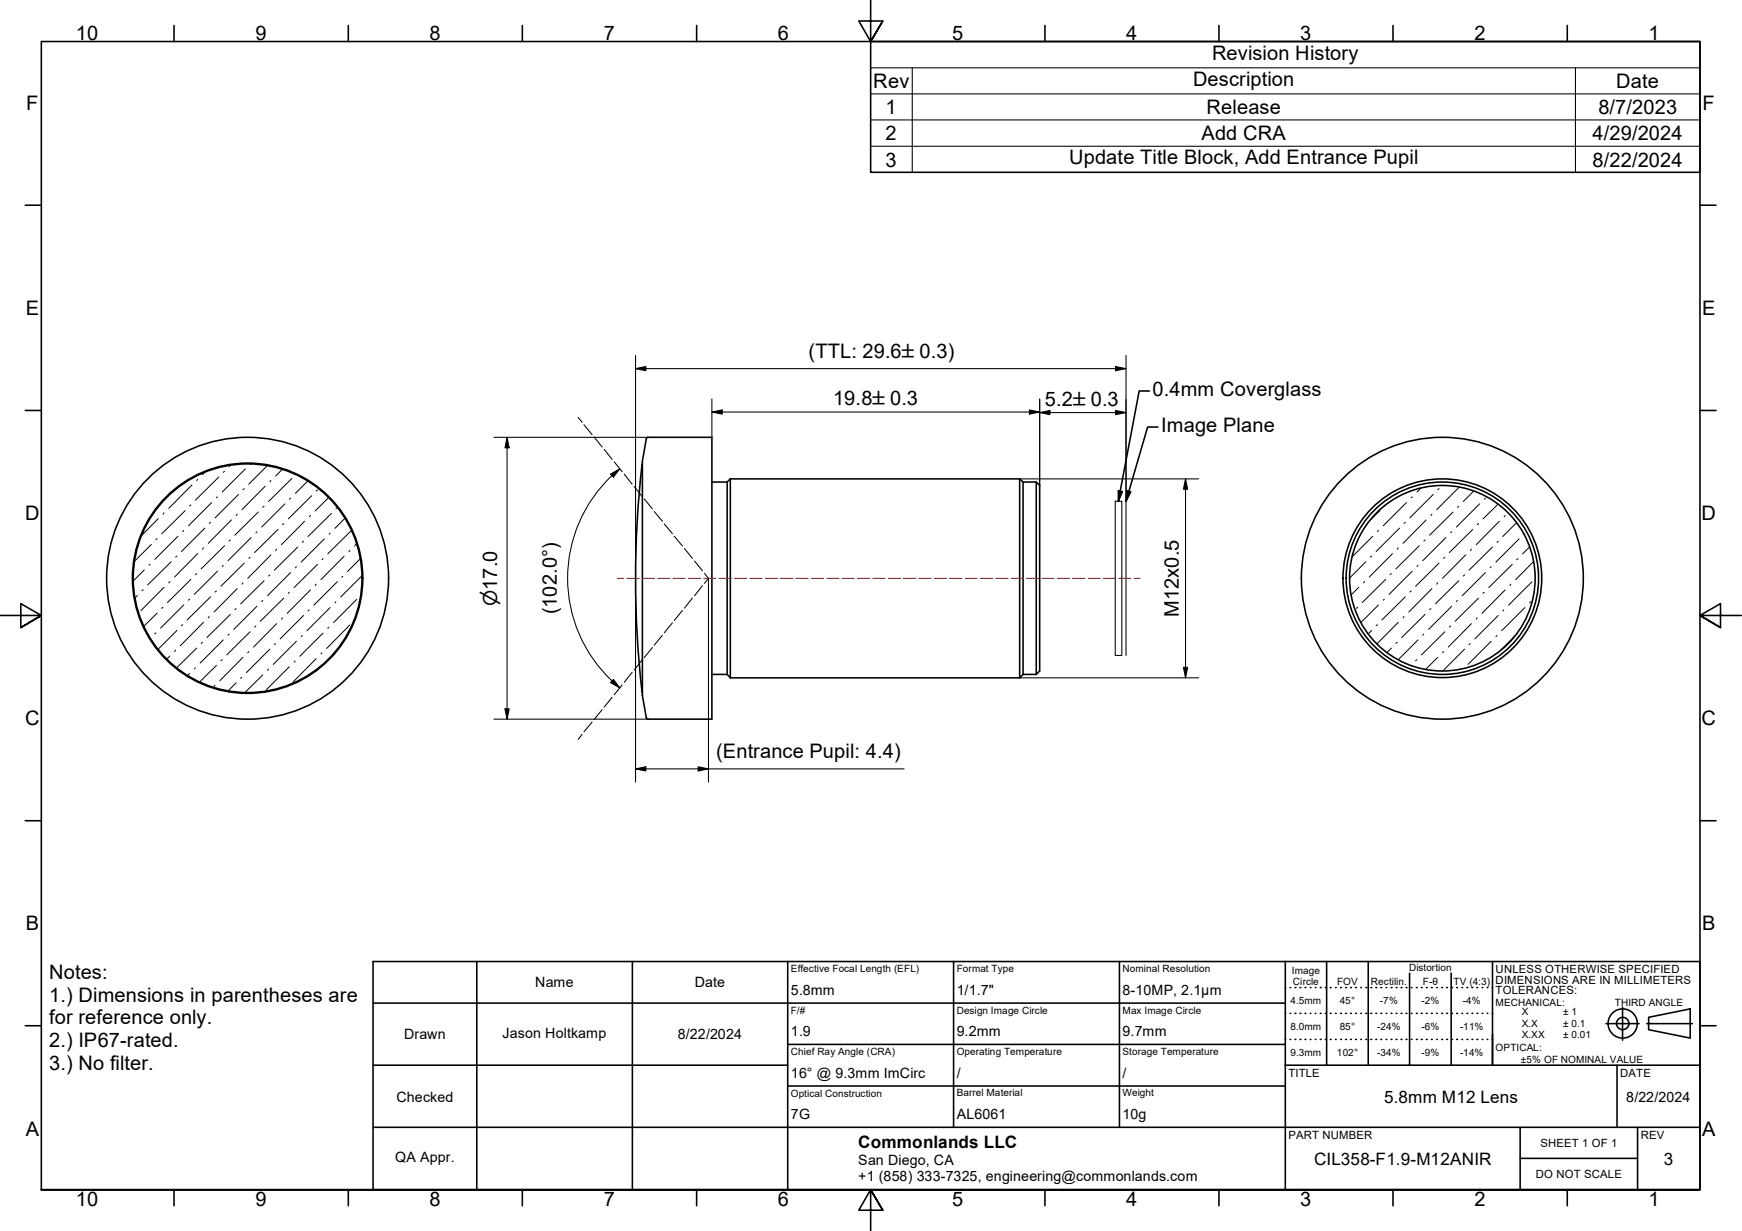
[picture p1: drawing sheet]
<svg xmlns="http://www.w3.org/2000/svg" width="420mm" height="297mm" viewBox="0 0 420 297" stroke-linecap="round" stroke-linejoin="round" font-family="sans-serif">
<!-- layer: Visible (ISO) -->
<g fill="none" stroke="#000" stroke-width=".38">
<path d="M154.9 112.1a241.1 241.1 0 0 0 0 54.9M154.9 111.4v56.3l1 5.5M154.9 112l-.1 .1M155.9 105.8l-1 5.5M156.3 105.5l-.4 .4M156.3 105.5h15.4v68h-15.4M171.7 116.3h3.7M175.4 116.3v46.4M176.1 115.6h69.8l.9 .7M176.1 115.6v48M176.1 115.6l-.7 .7M245.9 115.6v48"/>
<path d="M246.8 116.3h3.1l.9 .8v44.8l-.9 .8M246.8 116.3v46.4M249.9 116.3v46.4M154.8 167l.1 .2M155.9 173.2l.4 .3M171.7 162.7h3.7M175.4 162.7l.7 .9M176.1 163.6h69.8M249.9 162.7h-3.1l-.9 .9"/>
<circle cx="59.7" cy="139.5" r="34"/>
<circle cx="59.7" cy="139.5" r="27.8"/>
<circle cx="59.7" cy="139.5" r="27.6"/>
<circle cx="347.9" cy="139.5" r="22.4"/>
<circle cx="347.9" cy="139.5" r="23.2"/>
<circle cx="347.9" cy="139.5" r="24"/>
<circle cx="347.9" cy="139.5" r="34"/>
</g>
<!-- layer: Hatch (ISO) -->
<g fill="none" stroke="#000" stroke-width=".24">
<path d="M46.3 117l-5.6 5.7M47.7 115.7l-.3 .2M49.3 114l-.5 .5M52.5 119.9l-.3 .2M52.8 115.1l-5.7 5.6M54.2 113.7l-.4 .3M55.6 112.3l-.4 .3M57.5 119.3l-5.6 5.7M58.9 117.9l-.3 .3M59.2 113.1l-5.6 5.6M60.3 112h.1M63.9 117.3l-5.5 5.7"/>
<path d="M64.5 112.4l-4.5 4.4M65.3 115.9l-.2 .4M68.1 113.3l-1.6 1.6M70.4 115.4l-5.6 5.6M74.2 116.1l-3 2.9M75.2 119.6l-5.7 5.6M76.6 118.2l-.3 .3M340.6 119.9l-.2 .2M342.8 117.8l-1 .9M345.7 119.3l-5.7 5.7M347.1 117.9l-.3 .3M352 117.5l-5.5 5.5"/>
<path d="M355.5 118.5l-2.6 2.5M34.8 137.5l-2.6 2.6M36.2 136.1l-.3 .3M36.5 131.4l-4 4M37.9 130l-.3 .2M38.2 125.1l-4 4.1M39.6 123.7l-.3 .4M41.3 135.6l-5.7 5.5M42.7 134.2l-.3 .2M42.9 129.4l-5.6 5.6M44.3 128l-.2 .3M44.6 123.2l-5.6 5.6"/>
<path d="M46 139.8l-5.6 5.6M46 121.8l-.3 .3M47.4 138.4l-.3 .3M47.7 133.6l-5.6 5.6M49.1 132.2l-.3 .3M49.4 127.4l-5.6 5.7M50.8 126l-.3 .3M51.1 121.3l-5.6 5.6M52.5 137.8l-5.6 5.6M53.8 136.4l-.2 .3M54.2 131.7l-5.7 5.6M55.6 130.3l-.4 .2"/>
<path d="M55.8 125.5l-5.6 5.6M57.2 124.1l-.2 .3M58.9 135.9l-5.6 5.6M60.3 134.5l-.3 .2M60.6 129.7l-5.6 5.6M62 128.3l-.3 .3M62.3 123.6l-5.7 5.5M63.7 122.2l-.3 .2M65.1 138.7l-.3 .3M65.3 133.9l-5.5 5.7M66.7 132.5l-.2 .3M67.1 127.7l-5.7 5.6"/>
<path d="M68.5 126.4l-.4 .2M68.7 121.6l-5.6 5.6M70.1 138.2l-5.6 5.5M70.1 120.2l-.3 .2M71.5 136.8l-.3 .2M71.8 132l-5.6 5.6M73.2 130.6l-.3 .3M73.5 125.8l-5.6 5.6M74.9 124.4l-.3 .3M76.6 136.2l-5.7 5.6M77.9 134.8l-.2 .3M78.2 130l-5.6 5.6"/>
<path d="M79.2 120.1l-3.2 3.2M79.6 128.6l-.2 .3M79.9 123.9l-5.6 5.6M81.3 122.5l-.3 .2M82.7 139.1l-.3 .2M83 134.2l-5.6 5.7M83.2 125.1l-2.4 2.4M84.4 132.8l-.3 .3M84.7 128.1l-5.6 5.6M86 131.2l-.5 .5M86.9 134.9l-3.1 3M87.3 138.9l-5.1 5.2"/>
<path d="M329.4 135.6l-3.8 3.8M330.8 134.2l-.3 .2M331.1 129.4l-5 5M332.5 128l-.3 .3M332.8 123.2l-2.3 2.3M334.1 121.8l-.2 .3M334.2 139.8l-5.7 5.6M335.6 138.4l-.3 .3M335.9 133.6l-5.6 5.6M337.2 132.2l-.2 .3M337.6 127.4l-5.7 5.7M339 126l-.4 .3"/>
<path d="M339.2 121.3l-5.6 5.6M340.6 137.8l-5.6 5.6M342 136.4l-.2 .3M342.3 131.7l-5.6 5.6M343.7 130.3l-.3 .2M344 125.5l-5.6 5.6M345.4 124.1l-.3 .3M347.1 135.9l-5.7 5.6M348.5 134.5l-.3 .2M348.7 129.7l-5.5 5.6M350.1 128.3l-.2 .3M350.5 123.6l-5.7 5.5"/>
<path d="M351.9 122.2l-.4 .2M353.3 138.7l-.4 .3M353.5 133.9l-5.6 5.7M354.9 132.5l-.3 .3M355.2 127.7l-5.6 5.6M356.6 126.4l-.3 .2M356.9 121.6l-5.6 5.6M358.3 138.2l-5.6 5.5M358.3 120.2l-.3 .2M359.7 136.8l-.3 .2M360 132l-5.7 5.6M361.3 121.7l-3.6 3.5"/>
<path d="M361.4 130.6l-.3 .3M361.6 125.8l-5.6 5.6M363 124.4l-.2 .3M364.7 136.2l-5.6 5.6M365.8 126.2l-3.3 3.3M366.1 134.8l-.3 .3M366.4 130l-5.6 5.6M367.5 128.9h.1M368.9 132l-1.7 1.7M369.9 135.5l-4.3 4.4M33.1 143.7l-.5 .6M34.5 142.3l-.3 .2"/>
<path d="M37.6 152.7l-.3 .3M37.9 147.9l-3.2 3.2M39.3 146.5l-.3 .3M39.6 141.7l-5.6 5.7M41 158.3l-.7 .8M41 140.3l-.3 .3M42.4 156.9l-.3 .3M42.7 152.1l-4.5 4.5M44.1 150.7l-.3 .3M44.3 146l-5.6 5.6M45.7 144.6l-.2 .2M47.4 156.4l-4.8 4.7"/>
<path d="M48.8 155l-.3 .2M49.1 150.2l-5.6 5.6M50.5 148.8l-.3 .3M50.8 144l-5.7 5.6M52.2 142.6l-.3 .3M53.6 159.2l-.3 .2M53.8 154.4l-5.5 5.6M55.2 153l-.2 .3M55.6 148.3l-5.7 5.5M57 146.9l-.4 .2M57.2 142l-5.6 5.7M58.6 158.6l-5.6 5.7"/>
<path d="M58.6 140.6l-.2 .4M60 157.2l-.2 .3M60.3 152.4l-5.6 5.6M61.7 151.1l-.3 .2M62 146.3l-5.6 5.6M63.4 144.9l-.3 .2M63.7 140.1l-5.7 5.6M65.1 156.6l-5.7 5.7M66.4 155.3l-.2 .3M66.7 150.5l-5.5 5.6M68.1 149.1l-.2 .3M68.5 144.3l-5.7 5.6"/>
<path d="M69.8 142.9l-.3 .3M71.2 159.5l-.3 .3M71.5 154.7l-5.6 5.6M72.9 153.3l-.3 .3M73.2 148.5l-5.6 5.7M74.5 147.2l-.2 .2M74.9 142.4l-5.6 5.6M76.3 158.9l-5.6 5.7M76.3 141l-.3 .3M77.7 157.5l-.3 .3M77.9 152.8l-5.6 5.6M79.3 151.4l-.2 .2"/>
<path d="M79.6 146.6l-5.6 5.6M81 145.2l-.2 .3M81.3 140.4l-5.6 5.6M84.4 150.8l-5.6 5.6M86 144.6l-5.5 5.6M327.5 146.5l-.3 .3M327.7 141.7l-1.8 1.9M329.1 140.3l-.2 .3M330.8 152.1l-.8 .9M332.2 150.7l-.3 .3M332.5 146l-4.3 4.2M333.9 144.6l-.3 .2"/>
<path d="M335.6 156.4l-1.1 1.1M337 155l-.3 .2M337.2 150.2l-5.1 5.2M338.6 148.8l-.2 .3M339 144l-5.7 5.6M340.4 142.6l-.4 .3M341.8 159.2l-.4 .2M342 154.4l-4.8 4.8M343.4 153l-.2 .3M343.7 148.3l-5.6 5.5M345.1 146.9l-.3 .2M345.4 142l-5.6 5.7"/>
<path d="M346.8 158.6l-2.9 2.9M346.8 140.6l-.3 .4M348.2 157.2l-.3 .3M348.5 152.4l-5.7 5.6M349.9 151.1l-.3 .2M350.1 146.3l-5.5 5.6M351.5 144.9l-.2 .2M351.9 140.1l-5.7 5.6M353.3 156.6l-5.3 5.3M354.6 155.3l-.3 .3M354.9 150.5l-5.6 5.6M356.3 149.1l-.3 .3"/>
<path d="M356.6 144.3l-5.6 5.6M358 142.9l-.3 .3M359.7 154.7l-5.6 5.6M361.1 153.3l-.3 .3M361.4 148.5l-5.7 5.7M362.7 147.2l-.2 .2M363 142.4l-5.6 5.6M364.4 141l-.2 .3M365.4 153.5l-3.5 3.4M367.8 146.6l-5.6 5.6M369.2 145.2l-.3 .3M369.5 140.4l-5.6 5.6"/>
<path d="M45.7 162.5l-.4 .5M47.1 161.1l-.2 .3M51.9 165.3l-.3 .4M52.2 160.6l-4.1 4M57 164.8l-2 1.9M58.3 163.4l-.3 .3M63.4 162.9l-4.3 4.2M64.8 161.5l-.3 .2M69.8 160.9l-5.6 5.6M340.4 160.6h.1"/>
</g>
<!-- layer: Border (ISO) -->
<g fill="none" stroke="#000" stroke-width=".38">
<path d="M42 6.1v3.9M84 6.1v3.9M126 6.1v3.9M168 6.1v3.9M210 0v10l-2.9-4.9h5.8l-2.9 4.9 2.9-4.9M252 6.1v3.9M294 6.1v3.9M336 6.1v3.9M378 6.1v3.9M6.1 49.5h3.9M410 49.5h3.9M6.1 99h3.9"/>
<path d="M410 99h3.9M0 148.5h10l-5-2.8v5.7l5-2.9-5 2.9M420 148.5h-10l5-2.8v5.7l-5-2.9 5 2.9M6.1 198h3.9M410 198h3.9M6.1 247.5h3.9M410 247.5h3.9M10 287.1v-277.1h400v277.1h-400h400M42 287.1v3.8M84 287.1v3.8M126 287.1v3.8M168 287.1v3.8"/>
<path d="M212.9 292l-2.9-4.9 2.9 4.9h-5.8l2.9-4.9v9.9M252 287.1v3.8M294 287.1v3.8M336 287.1v3.8M378 287.1v3.8"/>
</g>
<!-- layer: Sketch Geometry (ISO) -->
<g fill="none" stroke="#f00" stroke-width=".25">
<path d="M149 139.6h1.5M151.2 139.6h3M154.9 139.6h3M158.6 139.6h3M162.3 139.6h3M166.1 139.6h2.9M169.7 139.6h3M173.4 139.6h3M177.2 139.6h2.9M180.8 139.6h3M184.6 139.6h2.9M188.3 139.6h3"/>
<path d="M192 139.6h2.9M195.7 139.6h2.9M199.4 139.6h3M203.1 139.6h3M206.8 139.6h3M210.5 139.6h3M214.2 139.6h3M217.9 139.6h3M221.6 139.6h3M225.4 139.6h2.9M229 139.6h3M232.8 139.6h2.9"/>
<path d="M236.5 139.6h3M240.2 139.6h2.9M243.9 139.6h2.9M247.6 139.6h3M251.3 139.6h3M255 139.6h2.9M258.7 139.6h3M262.4 139.6h3M266.1 139.6h3M269.8 139.6h3M273.6 139.6h1.4"/>
</g>
<g fill="none" stroke="#000" stroke-width=".25">
<path d="M139.4 100.7l1 1.2M140.8 102.5l2 2.4M143.3 105.5l1.9 2.4M145.7 108.4l1.9 2.5M148.1 111.4l2 2.4M150.6 114.4l1.9 2.4M153 117.4l1.9 2.4M155.4 120.4l2 2.4M157.8 123.4l2 2.4M160.2 126.4l2 2.4M162.6 129.4l2 2.3M165.1 132.4l1.9 2.3"/>
<path d="M167.5 135.4l1.9 2.3M169.9 138.4l1 1.2-1 1.2M269 121h1.6v37.2h-1.6zM271.6 121v37.2M154.9 159.2l-1.9 2.5M157.4 156.3l-2 2.4M159.8 153.3l-2 2.4M162.2 150.3l-2 2.4M164.6 147.3l-2 2.4M167 144.3l-1.9 2.4M169.4 141.3l-1.9 2.4M140.4 177.2l-1 1.2"/>
<path d="M142.8 174.2l-2 2.4M145.2 171.2l-1.9 2.4M147.6 168.3l-1.9 2.3M150.1 165.3l-2 2.3M152.5 162.2l-1.9 2.4"/>
</g>
<!-- layer: Title (ISO) -->
<g fill="none" stroke="#000" stroke-width=".38">
<path d="M115 232v55.1M152.5 232v55.1M190 232h-100v55.1h62.5M190 232h220v55.1h-220M190 232v55.1M230 232v40M270 232v40M310 238.3h.1M310 232v55.1M311.1 238.3h.2M312.4 238.3h.1M313.6 238.3h.2"/>
<path d="M314.8 238.3h.2M316 238.3h.2M317.2 238.3h.2M318.5 238.3h.1M319.7 238.3h.1M320 232v25M320.9 238.3h.2M322.1 238.3h.2M323.3 238.3h.2M324.5 238.3h.2M325.8 238.3h.1M327 238.3h.2"/>
<path d="M328.2 238.3h.2M329.4 238.3h.2M330 232v25M330.6 238.3h.2M331.9 238.3h.1M333.1 238.3h.1M334.3 238.3h.2M335.5 238.3h.2M336.7 238.3h.2M337.9 238.3h.2M339.2 238.3h.1M340 234.8v22.2"/>
<path d="M340.4 238.3h.2M341.6 238.3h.2M342.8 238.3h.2M344 238.3h.2M345.2 238.3h.2M346.5 238.3h.1M347.7 238.3h.2M348.9 238.3h.2M350 234.8v22.2M350.1 238.3h.2M351.3 238.3h.2M352.6 238.3h.1"/>
<path d="M353.8 238.3h.2M355 238.3h.2M356.2 238.3h.2M357.5 238.3h.1M358.7 238.3h.1M359.9 238.3h.1M360 232v25M90 257h100M90 242h220M190 252h120M310 244.5h.1M310 250.8h.1"/>
<path d="M310 257h100M311.1 244.5h.2M311.1 250.8h.2M312.4 244.5h.1M312.4 250.8h.1M313.6 244.5h.2M313.6 250.8h.2M314.8 244.5h.2M314.8 250.8h.2M316 244.5h.2M316 250.8h.2M317.2 244.5h.2"/>
<path d="M317.2 250.8h.2M318.5 244.5h.1M318.5 250.8h.1M319.7 244.5h.1M319.7 250.8h.1M320.9 244.5h.2M320.9 250.8h.2M322.1 244.5h.2M322.1 250.8h.2M323.3 244.5h.2M323.3 250.8h.2M324.5 244.5h.2"/>
<path d="M324.5 250.8h.2M325.8 244.5h.1M325.8 250.8h.1M327 244.5h.2M327 250.8h.2M328.2 244.5h.2M328.2 250.8h.2M329.4 244.5h.2M329.4 250.8h.2M330.6 244.5h.2M330.6 250.8h.2M331.9 244.5h.1"/>
<path d="M331.9 250.8h.1M333.1 244.5h.1M333.1 250.8h.1M334.3 244.5h.2M334.3 250.8h.2M335.5 244.5h.2M335.5 250.8h.2M336.7 244.5h.2M336.7 250.8h.2M337.9 244.5h.2M337.9 250.8h.2M339.2 244.5h.1"/>
<path d="M339.2 250.8h.1M340.4 244.5h.2M340.4 250.8h.2M341.6 244.5h.2M341.6 250.8h.2M342.8 244.5h.2M342.8 250.8h.2M344 244.5h.2M344 250.8h.2M345.2 244.5h.2M345.2 250.8h.2M346.5 244.5h.1"/>
<path d="M346.5 250.8h.1M347.7 244.5h.2M347.7 250.8h.2M348.9 244.5h.2M348.9 250.8h.2M350.1 244.5h.2M350.1 250.8h.2M351.3 244.5h.2M351.3 250.8h.2M352.6 244.5h.1M352.6 250.8h.1M353.8 244.5h.2"/>
<path d="M353.8 250.8h.2M355 244.5h.2M355 250.8h.2M356.2 244.5h.2M356.2 250.8h.2M357.5 244.5h.1M357.5 250.8h.1M358.7 244.5h.1M358.7 250.8h.1M359.9 244.5h.1M359.9 250.8h.1M387.3 247h8.1"/>
<path d="M390 257v15M391.4 243v8M397.2 247h11M397.6 245.5l10.1-2.1v7.1l-10.1-2zM90 272h320M190 262.1h120M366.6 279.5h28.4M366.6 272v15.1M395 272v15.1M152.5 287.1h37.5"/>
<circle cx="391.4" cy="247" r="3.5"/>
<circle cx="391.4" cy="247" r="1.49"/>
</g>
<!-- layer: 0 -->
<path d="M190 287.1h100" fill="none" stroke="#000" stroke-width=".24"/>
<!-- layer: Symbol (ISO) -->
<path d="M210 10h200v31.6h-200zM277.2 94.3h-2.4l-5.1 26.7M269.7 118.4l1 .2-1 2.4zM271.8 118.4l.9 .3-1.1 2.3zM279.3 103h-2.5l-5.2 18" fill="none" stroke="#000" stroke-width=".38"/>
<path d="M210 16.4h200M220 16.4v25.2M380 16.4v25.2M210 22.7h200M210 28.9h200M210 35.3h200" fill="none" stroke="#000" stroke-width=".25"/>
<!-- layer: Dimension (ISO) -->
<g fill="none" stroke="#000" stroke-width=".25">
<path d="M153.3 88.9l2.5-.5v1.1zM153.3 88.9h118.3M153.3 85.8v102.9M171.7 99.4l2.5-.5v1zM171.7 99.4h79.1M171.7 96.3v9.2M248.3 98.9l2.5 .5-2.5 .5zM250.8 99.6l2.4-.6v1.1zM250.8 99.6h20.8M250.8 96.3v20.8M269 88.4l2.6 .5-2.6 .6zM269 99l2.6 .6-2.6 .5z"/>
<path d="M271.6 85.8v35.2M119.1 105.5h37.2M122.3 105.5l.5 2.6h-1zM122.3 105.5v68M147.3 114.4l2.2-1.3-1.5 2zM147.6 114.7a34 34 0 0 0 0 49.6M149.5 113.1l-1.9 1.6M245.9 115.6h43.2M285.9 115.6l.5 2.4h-1zM285.9 115.6v48M170.9 139.6v49.1M119.1 173.5h37.2"/>
<path d="M121.8 171.1h1l-.5 2.4zM147.6 164.3l1.9 1.7M148 163.9l1.5 2.1-2.2-1.3zM245.9 163.6h43.2M285.4 161h1l-.5 2.6zM153.3 185.5l2.5-.5v1zM153.3 185.5h64.8M168.4 185l2.5 .5-2.5 .5z"/>
</g>
<g fill="#000">
<path d="M153.3 88.9l2.5-.5v1.1zM171.7 99.4l2.5-.5v1zM248.3 98.9l2.5 .5-2.5 .5zM250.8 99.6l2.4-.6v1.1zM269 88.4l2.6 .5-2.6 .6zM122.3 105.5l.5 2.6h-1zM147.3 114.4l2.2-1.3-1.5 2zM269 99l2.6 .6-2.6 .5zM285.9 115.6l.5 2.4h-1zM121.8 171.1h1l-.5 2.4zM148 163.9l1.5 2.1-2.2-1.3zM285.4 161h1l-.5 2.6z"/>
<path d="M153.3 185.5l2.5-.5v1zM168.4 185l2.5 .5-2.5 .5z"/>
</g>
<!-- layer: Symbol (ISO) -->
<path d="M269.7 118.4l1 .2-1 2.4zM271.8 118.4l.9 .3-1.1 2.3z" fill="#000"/>
<g font-size="4.8">
<text x="18.3" y="9.6">10</text>
<text x="61.7" y="9.6">9</text>
<text x="103.6" y="9.6">8</text>
<text x="145.7" y="9.6">7</text>
<text x="187.6" y="9.6">6</text>
<text x="229.6" y="9.6">5</text>
<text x="271.7" y="9.6">4</text>
<text x="313.6" y="9.6">3</text>
<text x="355.7" y="9.6">2</text>
<text x="397.6" y="9.6">1</text>
<text x="292.4" y="14.4">Revision History</text>
<text x="210.6" y="21.2">Rev</text>
<text x="287.8" y="20.8">Description</text>
<text x="389.8" y="21.2">Date</text>
<text x="6.3" y="26.5">F</text>
<text x="213.6" y="27.5">1</text>
<text x="291" y="27.5">Release</text>
<text x="385.5" y="27.5">8/7/2023</text>
<text x="410.7" y="26.5">F</text>
<text x="213.6" y="33.9">2</text>
<text x="289.8" y="33.9">Add CRA</text>
<text x="384.1" y="33.9">4/29/2024</text>
<text x="213.6" y="40.2">3</text>
<text x="257.9" y="39.7">Update Title Block, Add Entrance Pupil</text>
<text x="384.1" y="40.2">8/22/2024</text>
<text x="6.2" y="76.1">E</text>
<text x="410.5" y="76.1">E</text>
<text x="195" y="86.3">(TTL: 29.6±0.3)</text>
<text x="278" y="95.6">0.4mm Coverglass</text>
<text x="201" y="97.8">19.8±0.3</text>
<text x="252" y="98">5.2±0.3</text>
<text x="280" y="104.3">Image Plane</text>
<text x="6.1" y="125.5">D</text>
<text x="410.4" y="125.5">D</text>
<text x="134.3" y="148.3" transform="rotate(-90 134.3 148.3)">(102.0°)</text>
<text x="284.4" y="148.9" transform="rotate(-90 284.4 148.9)">M12x0.5</text>
<text x="6.1" y="175.1">C</text>
<text x="410.4" y="175.1">C</text>
<text x="172.7" y="183">(Entrance Pupil: 4.4)</text>
<text x="6.2" y="224.5">B</text>
<text x="410.5" y="224.5">B</text>
<text x="11.9" y="236.1">Notes:</text>
<text x="11.9" y="241.7">1.) Dimensions in parentheses are</text>
<text x="11.9" y="247.2">for reference only.</text>
<text x="11.9" y="252.7">2.) IP67-rated.</text>
<text x="11.9" y="258.2">3.) No filter.</text>
<text x="6.2" y="274.1">A</text>
<text x="410.5" y="274.1">A</text>
<text x="18.3" y="290.9">10</text>
<text x="61.7" y="290.9">9</text>
<text x="103.6" y="290.9">8</text>
<text x="145.7" y="290.9">7</text>
<text x="187.6" y="290.9">6</text>
<text x="229.6" y="290.9">5</text>
<text x="271.7" y="290.9">4</text>
<text x="313.6" y="290.9">3</text>
<text x="355.7" y="290.9">2</text>
<text x="397.6" y="290.9">1</text>
</g>
<text font-size="4.6" x="119.9" y="146.2" transform="rotate(-90 119.9 146.2)">⌀17.0</text>
<g font-size="4.1">
<text x="333.8" y="266.1">5.8mm M12 Lens</text>
<text x="207" y="277.1">Commonlands LLC</text>
<text x="316.9" y="281">CIL358-F1.9-M12ANIR</text>
<text x="401.3" y="281">3</text>
</g>
<g font-size="3.4">
<text x="129.1" y="238.2">Name</text>
<text x="167.6" y="238.2">Date</text>
<text x="190.8" y="240">5.8mm</text>
<text x="230.8" y="240">1/1.7&quot;</text>
<text x="270.8" y="240">8-10MP, 2.1µm</text>
<text x="97.5" y="250.7">Drawn</text>
<text x="121.2" y="250.4">Jason Holtkamp</text>
<text x="163.5" y="250.8">8/22/2024</text>
<text x="190.8" y="250">1.9</text>
<text x="230.8" y="250">9.2mm</text>
<text x="270.8" y="250">9.7mm</text>
<text x="190.8" y="260">16° @ 9.3mm ImCirc</text>
<text x="230.8" y="260">/</text>
<text x="270.8" y="260">/</text>
<text x="95.6" y="265.8">Checked</text>
<text x="392.2" y="265.8">8/22/2024</text>
<text x="190.8" y="270.1">7G</text>
<text x="230.8" y="270.1">AL6061</text>
<text x="270.8" y="270.1">10g</text>
<text x="95.3" y="280.5">QA Appr.</text>
<text x="207" y="281.1">San Diego, CA</text>
<text x="207" y="285">+1 (858) 333-7325, engineering@commonlands.com</text>
</g>
<g font-size="2.7">
<text x="360.7" y="234.8">UNLESS OTHERWISE SPECIFIED</text>
<text x="360.7" y="237.3">DIMENSIONS ARE IN MILLIMETERS</text>
<text x="360.7" y="239.8">TOLERANCES:</text>
<text x="310.8" y="259.8">TITLE</text>
<text x="390.8" y="259.8">DATE</text>
<text x="310.8" y="274.8">PART NUMBER</text>
<text x="395.7" y="274.8">REV</text>
<text x="371.5" y="276.8">SHEET 1 OF 1</text>
<text x="370.5" y="284.3">DO NOT SCALE</text>
</g>
<g font-size="2.4">
<text x="190.8" y="234.6">Effective Focal Length (EFL)</text>
<text x="230.8" y="234.6">Format Type</text>
<text x="270.8" y="234.6">Nominal Resolution</text>
<text x="311.6" y="235">Image</text>
<text x="311.8" y="237.8">Circle</text>
<text x="322.5" y="237.7">FOV</text>
<text x="330.6" y="237.7">Rectilin.</text>
<text x="339.9" y="234.3">Distortion</text>
<text x="343.2" y="237.7">F-θ</text>
<text x="350.6" y="237.7">TV (4:3)</text>
<text x="190.8" y="244.6">F/#</text>
<text x="230.8" y="244.6">Design Image Circle</text>
<text x="270.8" y="244.6">Max Image Circle</text>
<text x="311.3" y="242.3">4.5mm</text>
<text x="323.2" y="242.3">45°</text>
<text x="332.8" y="242.3">-7%</text>
<text x="342.8" y="242.3">-2%</text>
<text x="352.8" y="242.3">-4%</text>
<text x="360.7" y="242.7">MECHANICAL:</text>
<text x="367" y="245">X</text>
<text x="377" y="245">± 1</text>
<text x="389.5" y="242.7">THIRD ANGLE</text>
<text x="311.3" y="248.5">8.0mm</text>
<text x="323.2" y="248.5">85°</text>
<text x="332.2" y="248.5">-24%</text>
<text x="342.8" y="248.5">-6%</text>
<text x="352.2" y="248.5">-11%</text>
<text x="367" y="247.8">X.X</text>
<text x="367" y="250.6">X.XX</text>
<text x="377" y="247.8">± 0.1</text>
<text x="377" y="250.6">± 0.01</text>
<text x="190.8" y="254.6">Chief Ray Angle (CRA)</text>
<text x="230.8" y="254.6">Operating Temperature</text>
<text x="270.8" y="254.6">Storage Temperature</text>
<text x="311.3" y="254.7">9.3mm</text>
<text x="322.5" y="254.8">102°</text>
<text x="332.2" y="254.7">-34%</text>
<text x="342.8" y="254.7">-9%</text>
<text x="352.2" y="254.7">-14%</text>
<text x="360.7" y="253.7">OPTICAL:</text>
<text x="366.8" y="256.5">±5% OF NOMINAL VALUE</text>
<text x="190.8" y="264.6">Optical Construction</text>
<text x="230.8" y="264.5">Barrel Material</text>
<text x="270.8" y="264.5">Weight</text>
</g>
</svg>
